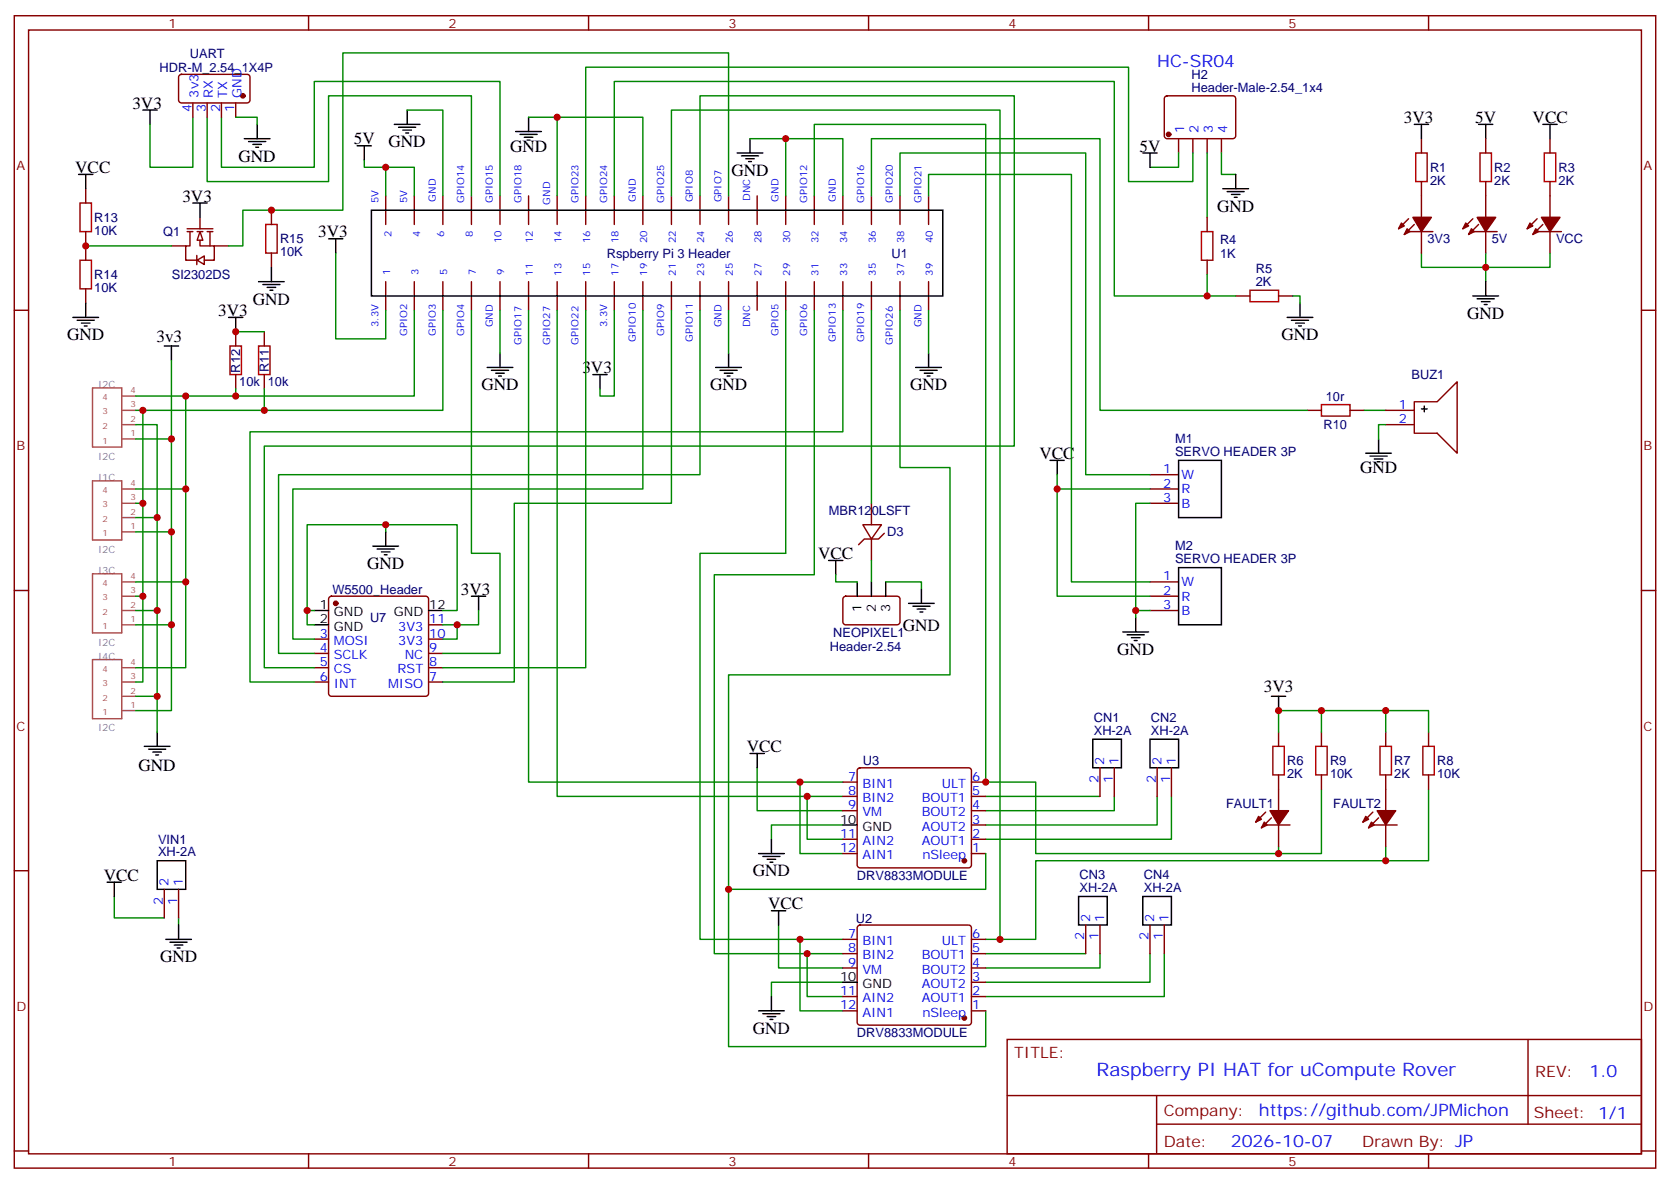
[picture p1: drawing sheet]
<svg xmlns="http://www.w3.org/2000/svg" width="412mm" height="292mm" viewBox="0 0 412 292" stroke-linecap="round" stroke-linejoin="round" font-family="sans-serif">
<g fill="none" stroke="#870000" stroke-width=".35">
<path d="M3.5 3.9h405.4v284.3h-405.4zM7.1 7.4h398.2v277.3h-398.2zM44.3 18.6l.5-.3h16.2a.71 .71 0 0 1 .7 .8v5.6a.76 .76 0 0 1-.7 .7h-16.2a.76 .76 0 0 1-.7-.7v-5.6zM76.2 3.9v3.5M145.3 3.9v3.5M214.5 3.9v3.5M283.6 3.9v3.5M352.8 3.9v3.5M47.6 25.4v3.5M51.2 25.4v3.5M54.7 25.4v3.5M58.2 25.4v3.5"/>
<path d="M287.7 23.8l.5-.2h16.2a.71 .71 0 0 1 .8 .7v9.2a.76 .76 0 0 1-.8 .7h-16.2a.76 .76 0 0 1-.7-.7v-9.2zM291 34.2v3.5M294.6 34.2v3.5M298.1 34.2v3.5M301.6 34.2v3.5M351 34.2v3.5M366.9 34.2v3.5M382.8 34.2v3.5M46.2 57.2h1.4M46.2 56.4h6.4M46.9 57.2v3.5h-1v3.5h2.8M48.7 57.2h1.4"/>
<path d="M49.4 57.2v3.5h3.5v3.5h-2.5M49.4 53.6v2.8M51.2 57.2h1.4M51.9 57.2v3.5M95.2 48.3v7.1M102.3 48.3v7.1M109.4 48.3v7.1M116.4 48.3v7.1M123.5 48.3v7.1M130.5 48.3v7.1M137.6 48.3v7.1M144.6 48.3v7.1"/>
<path d="M151.7 48.3v7.1M158.7 48.3v7.1M165.8 48.3v7.1M172.9 48.3v7.1M179.9 48.3v7.1M187 48.3v7.1M194 48.3v7.1M201.1 48.3v7.1M208.1 48.3v7.1M215.2 48.3v7.1M222.2 48.3v7.1M229.3 48.3v7.1"/>
<path d="M298.1 53.6v3.6M347.8 54l-2.4 2.4M348.2 57.2h5.6M349.2 55.4l-2.4 2.5M351 44.8v8.8M351 57.2v5.2M363.7 54l-2.5 2.4M364.1 57.2h5.6M365.1 55.4l-2.4 2.5M366.9 44.8v8.8M366.9 57.2v5.2M379.6 54l-2.5 2.4"/>
<path d="M379.9 57.2h5.7M381 55.4l-2.5 2.5M382.8 44.8v8.8M382.8 57.2v5.2M3.5 76.6h3.6M42.3 60.7h3.6M48.6 63v2.3M48.7 64.2l1.7-1.1v2.2zM52.9 60.7h3.5M95.2 69.5v7.1M102.3 69.5v7.1M109.4 69.5v7.1"/>
<path d="M116.4 69.5v7.1M123.5 69.5v7.1M130.5 69.5v7.1M137.6 69.5v7.1M144.6 69.5v7.1M151.7 69.5v7.1M158.7 69.5v7.1M165.8 69.5v7.1M172.9 69.5v7.1M179.9 69.5v7.1M187 69.5v7.1M194 69.5v7.1"/>
<path d="M201.1 69.5v7.1M208.1 69.5v7.1M215.2 69.5v7.1M222.2 69.5v7.1M229.3 69.5v7.1M298.1 64.2v3.5M305.2 73h3.5M315.7 73h3.6M405.3 76.6h3.6M58.2 81.8v3.6M58.2 92.4v3.6M65.3 81.8v3.6"/>
<path d="M65.3 92.4v3.6M349.2 99.1h5.7l4.9-4.9v17.6l-4.9-4.9h-5.7zM284 117.1h7M322.8 101.2h3.5M333.4 101.2h3.5M342.2 101.2h7M342.2 104.8h7M213.1 129.5h4.6l-2.5 3.5zM215.2 124.2v5.3M215.2 133v5.3M218.4 131.6l-1.4 1.4h-3.6l-1.4 1.4M284 120.7h7"/>
<path d="M284 124.2h7M3.5 145.7h3.6M77.6 157.7h3.5M81.4 147.3l.4-.2h23.3a.71 .71 0 0 1 .7 .7v23.3a.76 .76 0 0 1-.7 .7h-23.3a.76 .76 0 0 1-.7-.7v-23.3zM105.8 157.7h3.6M105.8 154.2h3.6M208.4 147.3l.4-.2h12.7a.71 .71 0 0 1 .7 .7v5.7a.76 .76 0 0 1-.7 .7h-12.7a.76 .76 0 0 1-.7-.7v-5.7zM284 143.6h7M284 147.1h7M284 150.6h7M405.3 145.7h3.6M77.6 161.2h3.5"/>
<path d="M77.6 164.7h3.5M77.6 168.3h3.5M105.8 161.2h3.6M105.8 164.7h3.6M105.8 168.3h3.6M208.1 196.5h3.6M208.1 193h3.6M211.9 189.6l.5-.2h26.8a.71 .71 0 0 1 .7 .7v23.3a.76 .76 0 0 1-.7 .7h-26.8a.76 .76 0 0 1-.7-.7v-23.3zM239.9 196.5h3.5M239.9 193h3.5M271.6 189.4v7.1M275.2 189.4v7.1"/>
<path d="M285.8 189.4v7.1M289.3 189.4v7.1M315.7 180.6v3.6M315.7 191.2v8.8M326.3 180.6v3.6M326.3 191.2v3.5M342.2 180.6v3.6M342.2 191.2v8.8M352.8 180.6v3.6M352.8 191.2v3.5M3.5 214.8h3.6M40.6 219.4v7.1"/>
<path d="M44.1 219.4v7.1M208.1 210.6h3.6M208.1 207.1h3.6M208.1 200h3.6M239.9 203.6h3.5M239.9 210.6h3.5M239.9 207.1h3.5M239.9 200h3.5M312.6 200.4l-2.5 2.4M312.9 203.6h5.7M314 201.8l-2.5 2.5M315.7 203.6v5.2"/>
<path d="M339 200.4l-2.5 2.4M339.4 203.6h5.6M340.4 201.8l-2.4 2.5M342.2 203.6v5.2M405.3 214.8h3.6M208.1 238.8h3.6M208.1 235.3h3.6M208.1 231.8h3.6M211.9 228.5l.5-.3h26.8a.71 .71 0 0 1 .7 .8v23.2a.76 .76 0 0 1-.7 .7h-26.8a.76 .76 0 0 1-.7-.7v-23.2zM239.9 238.8h3.5M239.9 235.3h3.5M239.9 231.8h3.5"/>
<path d="M268.1 228.2v7.1M271.6 228.2v7.1M284 228.2v7.1M287.5 228.2v7.1M208.1 249.4h3.6M208.1 245.9h3.6M239.9 249.4h3.5M239.9 245.9h3.5M239.9 242.4h3.5M248.7 256.5h156.6v28.2h-156.6zM377.3 256.5v20.9M248.7 270.3h156.5"/>
<path d="M285.6 277.4h119.6M285.6 270.3v14.1M3.5 284h3.6M76.2 284.7v3.5M145.3 284.7v3.5M214.5 284.7v3.5M283.6 284.7v3.5M352.8 284.7v3.5M405.3 284h3.6"/>
</g>
<g fill="none" stroke="#000" stroke-width=".35">
<path d="M35.3 27.2h3.5M37 27.2v3.5M60.3 34.2h6.4M61.4 34.9h4.2M62.4 35.6h2.2M63.1 36.3h.8M63.5 30.7v3.5M88.2 36h3.5M90 36v3.5M97.4 30.7h6.3M98.4 31.4h4.3M99.5 32.1h2.1"/>
<path d="M100.2 32.8h.7M100.5 27.2v3.5M127.4 32.5h6.3M128.4 33.2h4.2M129.5 33.9h2.1M130.2 34.6h.7M130.5 28.9v3.6M182 37.7h6.4M183.1 38.5h4.2M184.1 39.2h2.2M184.9 39.9h.7M185.2 34.2v3.5"/>
<path d="M282.2 37.7h3.6M284 37.7v3.6M349.2 30.7h3.6M351 30.7v3.5M365.1 30.7h3.6M366.9 30.7v3.5M381 30.7h3.5M382.8 30.7v3.5M81.1 58.9h3.6M82.9 58.9v3.5M91.7 51.9h141.1v21.1h-141.1zM302 46.6h6.3"/>
<path d="M303 47.3h4.3M304.1 48h2.1M304.8 48.7h.7M305.2 43v3.6M56.4 78.3h3.6M58.2 78.3v3.5M317.9 78.3h6.3M318.9 79h4.2M320 79.7h2.1M321 74.8v3.5M363.7 73h6.4M364.8 73.7h4.2"/>
<path d="M365.8 74.4h2.1M366.5 75.1h.7M366.9 69.5v3.5M40.6 85.4h3.5M42.3 85.4v3.5M120.3 90.7h6.3M121.4 91.4h4.2M122.4 92.1h2.1M123.1 92.8h.7M123.5 87.1v3.6M146.4 92.4h3.5M148.2 92.4v3.6"/>
<path d="M176.7 90.7h6.4M177.8 91.4h4.2M178.9 92.1h2.1M179.6 92.8h.7M179.9 87.1v3.6M226.1 90.7h6.4M227.2 91.4h4.2M228.2 92.1h2.2M229 92.8h.7M229.3 87.1v3.6M320.7 80.4h.7M259.3 113.6h3.5"/>
<path d="M261.1 113.6v3.5M291 113.6h10.6v14.1h-10.6zM337.3 111.8h6.3M338.3 112.5h4.2M339.4 113.2h2.1M340.1 113.9h.7M340.4 108.3v3.5M351 100.9h1.4M351.7 100.2v1.4M92.1 134.8h6.3M93.1 135.5h4.3M94.2 136.2h2.1"/>
<path d="M94.9 136.9h.7M95.2 131.2v3.6M204.6 138.3h3.5M206.4 138.3v3.5M77.6 150.6h3.5M77.6 154.2h3.5M105.8 150.6h3.6M116.4 147.1h3.5M118.2 147.1v3.5M211.7 143.6v3.5M215.2 143.6v3.5M218.7 143.6v3.5"/>
<path d="M224.4 148.9h6.3M225.4 149.6h4.3M226.5 150.3h2.1M227.2 151h.7M227.5 145.3v3.6M277.3 155.9h6.3M278.3 156.6h4.3M279.4 157.3h2.1M280.1 158h.7M280.5 152.4v3.5M291 140.1h10.6v14.1h-10.6zM314 171.8h3.5"/>
<path d="M315.7 171.8v3.5M35.6 184.2h6.4M36.7 184.9h4.2M37.7 185.6h2.2M38.5 186.3h.7M38.8 180.6v3.6M185.2 185.9h3.5M187 185.9v3.5M269.9 182.4h7v7h-7zM284 182.4h7v7h-7zM26.5 217.7h3.5M28.2 217.7v3.5"/>
<path d="M38.8 212.4h7.1v7h-7.1zM187.3 210.6h6.4M188.4 211.3h4.2M189.4 212h2.2M190.1 212.7h.8M190.5 207.1v3.5M208.1 203.6h3.6M40.9 231.8h6.4M42 232.5h4.2M43 233.2h2.2M43.7 233.9h.7M44.1 228.2v3.6"/>
<path d="M190.5 224.7h3.5M192.3 224.7v3.5M266.3 221.2h7.1v7h-7.1zM282.2 221.2h7.1v7h-7.1zM187.3 249.4h6.4M188.4 250.1h4.2M189.4 250.8h2.2M190.1 251.5h.8M190.5 245.9v3.5M208.1 242.4h3.6"/>
</g>
<g fill="none" stroke="#008700" stroke-width=".35">
<path d="M47.6 28.9v12.4h-10.6v-10.6M51.2 28.9v15.9h29.9v-21.2h35.3v24.7M54.7 28.9v12.4h22.9v-21.2h45.9v28.2M58.2 28.9h5.3v1.8M90 39.5v1.8h12.3v7M100.5 27.2h8.9v21.1M130.5 28.9h7.1M185.2 34.2h8.8v14.1M194 34.2h14.1v14.1M291 37.7v3.6h-7M294.6 37.7v7.1h-15.9v-28.2h-134.1v31.7M298.1 37.7v15.9"/>
<path d="M301.6 37.7v5.3h3.6M95.2 41.3v7M137.6 48.3v-19.4h21.1v19.4M151.7 48.3v-28.2h123.5v52.9h30M165.8 48.3v-21.1h81.1v204.6M172.9 48.3v-24.7h77.6v86.5h-185.2v54.6h12.3M201.1 48.3v-17.6h42.3v162.3h12.4v17.6h70.5v-15.9M215.2 48.3v-14.1h56.4v67h51.2M222.2 48.3v-10.6h45.9v79.4h15.9M229.3 48.3v-5.3h35.3v100.6h19.4M82.9 62.4v21.2h12.3v-7M102.3 76.6v21.1h-68.8"/>
<path d="M109.4 76.6v24.6h-75.9M116.4 76.6v59.9h7.1v24.7h-14.1M123.5 76.6v10.5M130.5 76.6v116.4h67.1M137.6 76.6v119.9h61.7M144.6 76.6v88.1h-35.2M151.7 76.6v21.1h-3.5v-1.7M158.7 76.6v44.1h-86.4v37h5.3M165.8 76.6v47.6h-38.8v44.1h-17.6M172.9 76.6v40.5h-104.1v44.1h8.8M179.9 76.6v10.5M194 76.6v59.9h-21.1v95.3h24.7"/>
<path d="M201.1 76.6v65.2h-24.7v93.5h22.9M208.1 76.6v29.9h-146.4v61.8h15.9M215.2 76.6v47.6M222.2 76.6v38.8h12.4v51.1h-54.7v91.7h63.5v-8.8M229.3 76.6v10.5M298.1 67.7v5.3M319.3 73h1.7v1.8M351 62.4v3.6h31.8v-3.6M366.9 62.4v7.1M42.3 88.9v19.4h-8.8M45.9 97.7v23h-12.4M58.2 96v1.7"/>
<path d="M58.2 81.8h7.1M65.3 96v5.2M33.5 104.8h5.3v75.8M35.3 101.2v23h-1.8M42.3 108.3v22.9h-8.8M261.1 117.1v3.6h22.9M336.9 101.2h5.3M342.2 104.8h-1.8v3.5M33.5 127.7h5.3M35.3 124.2v22.9h-1.8M42.3 131.2v23h-8.8M45.9 120.7v22.9h-12.4"/>
<path d="M95.2 129.5v1.7M215.2 138.3v5.3M261.1 120.7v26.4h22.9M284 124.2h-3.5v28.2M33.5 150.6h5.3M35.3 147.1v21.2h-1.8M42.3 154.2v21.1h-8.8M45.9 143.6v21.1h-12.4M75.8 150.6h1.8M109.4 150.6h3.5v-21.1h-37.1v24.7h1.8M112.9 154.2v3.5h-3.5M118.2 150.6v3.6h-8.8"/>
<path d="M206.4 141.8v1.8h5.3M218.7 143.6h8.8v1.7M280.5 150.6h3.5M33.5 171.8h5.3M326.3 175.3v5.3M342.2 175.3v5.3M187 189.4v10.6h21.1M208.1 196.5h-8.8v10.6h8.8M208.1 193h-10.5v17.6h10.5M243.4 196.5h28.2M275.2 196.5v3.5h-31.8M285.8 196.5v7.1h-42.4"/>
<path d="M289.3 196.5v10.6h-45.9M315.7 180.6v-5.3h37.1v5.3M352.8 194.7v17.7h-97v19.4h-12.4M208.1 203.6h-17.6v3.5M243.4 210.6v8.8h-63.5M315.7 208.8v1.8M342.2 208.8v3.6M28.2 221.2v5.3h12.4M44.1 226.5v1.7M192.3 228.2v10.6h15.8M208.1 235.3h-8.8v10.6h8.8M208.1 231.8h-10.5v17.6h10.5"/>
<path d="M243.4 235.3h24.7M271.6 235.3v3.5h-28.2M284 235.3v7.1h-40.6M287.5 235.3v10.6h-44.1M208.1 242.4h-17.6v3.5"/>
</g>
<path d="M349.6 37.7h2.8v7.1h-2.8zM365.5 37.7h2.8v7.1h-2.8zM381.4 37.7h2.8v7.1h-2.8zM296.7 57.2h2.8v7h-2.8zM308.7 71.6h7v2.8h-7zM56.8 85.4h2.8v7h-2.8zM63.9 85.4h2.8v7h-2.8zM326.3 99.8h7.1v2.9h-7.1zM314.3 184.2h2.8v7h-2.8zM324.9 184.2h2.8v7h-2.8zM340.8 184.2h2.8v7h-2.8zM351.4 184.2h2.8v7h-2.8z" fill="none" stroke="#a10000" stroke-width=".35"/>
<g fill="#870000" stroke="#870000" stroke-width=".35">
<path d="M346.1 55l.7 .7-1.4 .7z"/>
<path d="M347.5 56.4l.7 .8-1.4 .7z"/>
<path d="M348.9 53.6h4.6l-2.5 3.6z"/>
<path d="M361.9 55l.8 .7-1.5 .7z"/>
<path d="M363.4 56.4l.7 .8-1.4 .7z"/>
<path d="M364.8 53.6h4.6l-2.5 3.6z"/>
<path d="M337.3 201.4l.7 .7-1.5 .7z"/>
<path d="M338.7 202.8l.7 .8-1.4 .7z"/>
<path d="M340.1 200h4.6l-2.5 3.6z"/>
<path d="M310.8 201.4l.7 .7-1.4 .7z"/>
<path d="M312.2 202.8l.7 .8-1.4 .7z"/>
<path d="M313.6 200h4.6l-2.5 3.6z"/>
<path d="M377.8 55l.7 .7-1.4 .7z"/>
<path d="M379.2 56.4l.7 .8-1.4 .7z"/>
<path d="M380.6 53.6h4.6l-2.4 3.6z"/>
<circle cx="238.1" cy="251.2" r=".53"/>
<circle cx="238.1" cy="212.4" r=".53"/>
<circle cx="288.6" cy="33.2" r=".53"/>
<circle cx="82.9" cy="148.9" r=".53"/>
<circle cx="60" cy="23.6" r=".53"/>
</g>
<g fill="none" stroke="#a64a4a" stroke-width=".35">
<path d="M22.8 95.7h7.3v14.6h-7.3zM30 97.7h3.5M22.8 118.6h7.3v14.6h-7.3zM30 108.3h3.5M30 104.8h3.5M30 101.2h3.5M30 131.2h3.5M30 127.7h3.5M30 124.2h3.5M30 120.7h3.5M22.8 141.6h7.3v14.6h-7.3zM30 154.2h3.5"/>
<path d="M30 150.6h3.5M30 147.1h3.5M30 143.6h3.5M22.8 162.7h7.3v14.6h-7.3zM30 175.3h3.5M30 171.8h3.5M30 168.3h3.5M30 164.7h3.5"/>
</g>
<path d="M49.4 57.2l.7 2.1h-1.4z" fill="#fff" stroke="#870000" stroke-width=".35"/>
<g fill="none" stroke="#000" stroke-width=".35">
<path d="M19.4 43h3.5M21.2 43v3.6M47.6 50.1h3.6M49.4 50.1v3.5M18 78.3h6.3M19 79h4.3M20.1 79.7h2.1M21.2 74.8v3.5M63.9 69.5h6.3M64.9 70.2h4.2M66 70.9h2.1M66.7 71.6h.7"/>
<path d="M67 66v3.5M20.8 80.4h.7"/>
</g>
<path d="M19.8 50.1h2.8v7.1h-2.8zM65.6 55.4h2.8v7h-2.8zM19.8 64.2h2.8v7.1h-2.8z" fill="none" stroke="#a10000" stroke-width=".35"/>
<path d="M21.2 46.6v3.5M21.2 57.2v7M67 51.9v3.5M21.2 71.3v3.5M67 62.4v3.6" fill="none" stroke="#870000" stroke-width=".35"/>
<path d="M179.9 48.3v-35.2h-95.2v38.8h-24.7v8.8h-3.6M21.2 60.7h21.1" fill="none" stroke="#008700" stroke-width=".35"/>
<g fill="#c00">
<circle cx="95.3" cy="41.3" r=".88"/>
<circle cx="315.7" cy="210.6" r=".88"/>
<circle cx="342.2" cy="212.4" r=".88"/>
<circle cx="199.3" cy="235.3" r=".88"/>
<circle cx="197.6" cy="231.8" r=".88"/>
<circle cx="199.3" cy="196.5" r=".88"/>
<circle cx="197.6" cy="193" r=".88"/>
<circle cx="326.3" cy="175.3" r=".88"/>
<circle cx="342.2" cy="175.3" r=".88"/>
<circle cx="315.7" cy="175.3" r=".88"/>
<circle cx="45.9" cy="97.7" r=".88"/>
<circle cx="45.9" cy="120.6" r=".88"/>
<circle cx="42.3" cy="108.3" r=".88"/>
<circle cx="38.8" cy="150.6" r=".88"/>
<circle cx="42.3" cy="131.2" r=".88"/>
<circle cx="38.8" cy="127.7" r=".88"/>
<circle cx="35.3" cy="101.2" r=".88"/>
<circle cx="35.3" cy="124.2" r=".88"/>
<circle cx="58.2" cy="97.7" r=".88"/>
<circle cx="65.3" cy="101.2" r=".88"/>
<circle cx="366.9" cy="66" r=".88"/>
<circle cx="179.9" cy="219.4" r=".88"/>
<circle cx="112.9" cy="154.2" r=".88"/>
<circle cx="75.8" cy="150.6" r=".88"/>
<circle cx="95.3" cy="129.5" r=".88"/>
<circle cx="243.4" cy="193" r=".88"/>
<circle cx="246.9" cy="231.8" r=".88"/>
<circle cx="261.1" cy="120.6" r=".88"/>
<circle cx="280.5" cy="150.6" r=".88"/>
<circle cx="298.1" cy="73" r=".88"/>
<circle cx="38.8" cy="171.8" r=".88"/>
<circle cx="42.3" cy="154.2" r=".88"/>
<circle cx="35.3" cy="147.1" r=".88"/>
<circle cx="45.9" cy="143.6" r=".88"/>
<circle cx="194" cy="34.2" r=".88"/>
<circle cx="21.2" cy="60.7" r=".88"/>
<circle cx="67" cy="51.9" r=".88"/>
<circle cx="58.2" cy="81.8" r=".88"/>
<circle cx="137.6" cy="28.9" r=".88"/>
</g>
<text font-size="4.6" fill="#00f" x="270.8" y="265.5">Raspberry PI HAT for uCompute Rover</text>
<g font-size="4.2" fill="#00f">
<text x="285.8" y="16.6">HC-SR04</text>
<text x="392.5" y="265.7">1.0</text>
<text x="310.9" y="275.3">https://github.com/JPMichon</text>
<text x="304" y="283.1">2026-10-07</text>
</g>
<g font-size="4.2">
<text x="32.7" y="26.8">3V3</text>
<text x="87.4" y="35.6">5V</text>
<text x="346.7" y="30.3">3V3</text>
<text x="364.3" y="30.3">5V</text>
<text x="378.5" y="30.4">VCC</text>
<text x="58.9" y="39.9">GND</text>
<text x="96" y="36.3">GND</text>
<text x="125.9" y="37.4">GND</text>
<text x="281.4" y="37.4">5V</text>
<text x="18.6" y="42.7">VCC</text>
<text x="180.6" y="43.4">GND</text>
<text x="45" y="49.7">3V3</text>
<text x="300.6" y="52.2">GND</text>
<text x="78.6" y="58.6">3V3</text>
<text x="53.9" y="78">3V3</text>
<text x="62.4" y="75.1">GND</text>
<text x="16.6" y="84">GND</text>
<text x="316.4" y="84">GND</text>
<text x="362.3" y="78.7">GND</text>
<text x="38.6" y="84.3">3v3</text>
<text x="143.8" y="92.1">3V3</text>
<text x="118.9" y="96.3">GND</text>
<text x="175.3" y="96.3">GND</text>
<text x="224.7" y="96.3">GND</text>
<text x="256.7" y="113.2">VCC</text>
<text x="335.8" y="116.8">GND</text>
<text x="202" y="137.9">VCC</text>
<text x="90.7" y="140.4">GND</text>
<text x="113.8" y="146.8">3V3</text>
<text x="223" y="155.6">GND</text>
<text x="275.9" y="161.6">GND</text>
<text x="312.1" y="170.7">3V3</text>
<text x="184.4" y="185.6">VCC</text>
<text x="34.2" y="190.2">GND</text>
<text x="25.6" y="217.3">VCC</text>
<text x="185.9" y="216.3">GND</text>
<text x="189.7" y="224.4">VCC</text>
<text x="39.5" y="237.4">GND</text>
<text x="185.9" y="255.1">GND</text>
</g>
<g font-size="3.9" fill="#800">
<text x="250.5" y="261.1">TITLE:</text>
<text x="379.1" y="265.7">REV:</text>
<text x="287.4" y="275.3">Company:</text>
<text x="378.7" y="275.9">Sheet: 1/1</text>
<text x="287.4" y="282.9">Date:</text>
<text x="336.4" y="283">Drawn By: JP</text>
</g>
<g font-size="3.2" fill="#800">
<text x="41.6" y="6.9">1</text>
<text x="110.8" y="6.9">2</text>
<text x="179.9" y="6.9">3</text>
<text x="249.1" y="6.9">4</text>
<text x="318.2" y="6.9">5</text>
<text x="4.1" y="42">A</text>
<text x="405.9" y="42">A</text>
<text x="4.1" y="111.1">B</text>
<text x="405.9" y="111.1">B</text>
<text x="4.1" y="180.3">C</text>
<text x="405.9" y="180.3">C</text>
<text x="4.1" y="249.4">D</text>
<text x="405.9" y="249.4">D</text>
<text x="41.6" y="287.7">1</text>
<text x="110.8" y="287.7">2</text>
<text x="179.9" y="287.7">3</text>
<text x="249.1" y="287.7">4</text>
<text x="318.2" y="287.7">5</text>
</g>
<g font-size="3.2" fill="#000080">
<text x="39.4" y="17.7">HDR-M_2.54_1X4P</text>
<text x="46.9" y="14.2">UART</text>
<text x="294.2" y="22.6">Header-Male-2.54_1x4</text>
<text x="294.2" y="19.4">H2</text>
<text x="353.1" y="45.6">2K</text>
<text x="353.1" y="42.4">R1</text>
<text x="369" y="45.6">2K</text>
<text x="369" y="42.4">R2</text>
<text x="384.9" y="45.6">2K</text>
<text x="384.9" y="42.4">R3</text>
<text x="23.3" y="57.9">10K</text>
<text x="23.3" y="54.8">R13</text>
<text x="40.3" y="58.3">Q1</text>
<text x="69.1" y="63.2">10K</text>
<text x="69.1" y="60">R15</text>
<text x="149.9" y="63.6">Rspberry Pi 3 Header</text>
<text x="220.1" y="63.6">U1</text>
<text x="301.3" y="60.1">R4</text>
<text x="301.3" y="63.6">1K</text>
<text x="352.5" y="60.1">3V3</text>
<text x="368.4" y="60.1">5V</text>
<text x="384.3" y="60.1">VCC</text>
<text x="23.3" y="68.9">R14</text>
<text x="42.4" y="68.9">SI2302DS</text>
<text x="310.1" y="70.6">2K</text>
<text x="310.1" y="67.4">R5</text>
<text x="23.3" y="72">10K</text>
<text x="59.1" y="95.3">10k</text>
<text x="59.3" y="91.9" transform="rotate(-90 59.3 91.9)">R12</text>
<text x="66.1" y="95.3">10k</text>
<text x="66.4" y="91.8" transform="rotate(-90 66.4 91.8)">R11</text>
<text x="348.6" y="93.6">BUZ1</text>
<text x="327.4" y="98.9">10r</text>
<text x="326.8" y="105.9">R10</text>
<text x="290.2" y="112.5">SERVO HEADER 3P</text>
<text x="290.2" y="109.4">M1</text>
<text x="204.7" y="127.1">MBR120LSFT</text>
<text x="219.1" y="132.4">D3</text>
<text x="290.2" y="135.8">M2</text>
<text x="290.2" y="139">SERVO HEADER 3P</text>
<text x="82.1" y="146.5">W5500_Header</text>
<text x="91.4" y="153.6">U7</text>
<text x="204.9" y="160.6">Header-2.54</text>
<text x="205.8" y="157.1">NEOPIXEL1</text>
<text x="270.1" y="178.2">CN1</text>
<text x="284.2" y="178.2">CN2</text>
<text x="270.1" y="181.3">XH-2A</text>
<text x="284.2" y="181.3">XH-2A</text>
<text x="213.1" y="188.9">U3</text>
<text x="317.9" y="192">2K</text>
<text x="317.9" y="188.8">R6</text>
<text x="328.4" y="192">10K</text>
<text x="328.4" y="188.8">R9</text>
<text x="344.3" y="192">2K</text>
<text x="344.3" y="188.8">R7</text>
<text x="354.9" y="192">10K</text>
<text x="354.9" y="188.8">R8</text>
<text x="302.8" y="199.4">FAULT1</text>
<text x="329.2" y="199.4">FAULT2</text>
<text x="39" y="208.1">VIN1</text>
<text x="39" y="211.3">XH-2A</text>
<text x="211.6" y="217.1">DRV8833MODULE</text>
<text x="266.6" y="220.1">XH-2A</text>
<text x="266.6" y="217">CN3</text>
<text x="282.5" y="220.1">XH-2A</text>
<text x="282.5" y="217">CN4</text>
<text x="211.3" y="227.7">U2</text>
<text x="211.6" y="255.9">DRV8833MODULE</text>
</g>
<g font-size="3.2" fill="#00f">
<text x="47.3" y="27.6" transform="rotate(-90 47.3 27.6)">4</text>
<text x="49" y="24.1" transform="rotate(-90 49 24.1)">3v3</text>
<text x="50.8" y="27.6" transform="rotate(-90 50.8 27.6)">3</text>
<text x="52.6" y="24.1" transform="rotate(-90 52.6 24.1)">RX</text>
<text x="54.3" y="27.6" transform="rotate(-90 54.3 27.6)">2</text>
<text x="56.1" y="24.1" transform="rotate(-90 56.1 24.1)">TX</text>
<text x="57.9" y="27.6" transform="rotate(-90 57.9 27.6)">1</text>
<text x="59.6" y="24.1" transform="rotate(-90 59.6 24.1)">GND</text>
<text x="292.5" y="32.9" transform="rotate(-90 292.5 32.9)">1</text>
<text x="296" y="32.9" transform="rotate(-90 296 32.9)">2</text>
<text x="299.5" y="32.9" transform="rotate(-90 299.5 32.9)">3</text>
<text x="303" y="32.9" transform="rotate(-90 303 32.9)">4</text>
<text x="345.5" y="100.9">1</text>
<text x="345.5" y="104.4">2</text>
<text x="287.3" y="116.8">1</text>
<text x="291.7" y="118.2">W</text>
<text x="287.3" y="120.3">2</text>
<text x="287.3" y="123.8">3</text>
<text x="291.7" y="121.7">R</text>
<text x="291.7" y="125.2">B</text>
<text x="287.3" y="143.2">1</text>
<text x="287.3" y="146.8">2</text>
<text x="291.7" y="144.6">W</text>
<text x="291.7" y="148.2">R</text>
<text x="98.3" y="155.6">3V3</text>
<text x="106" y="153.8">11</text>
<text x="287.3" y="150.3">3</text>
<text x="291.7" y="151.7">B</text>
<text x="78.9" y="157.3">3</text>
<text x="78.9" y="160.9">4</text>
<text x="82.4" y="159.1">MOSI</text>
<text x="98.3" y="159.1">3V3</text>
<text x="106" y="160.9">9</text>
<text x="106" y="157.3">10</text>
<text x="78.9" y="164.4">5</text>
<text x="78.9" y="167.9">6</text>
<text x="82.4" y="162.6">SCLK</text>
<text x="82.4" y="166.2">CS</text>
<text x="98.2" y="166.2">RST</text>
<text x="99.9" y="162.6">NC</text>
<text x="106" y="167.9">7</text>
<text x="106" y="164.4">8</text>
<text x="82.4" y="169.7">INT</text>
<text x="95.9" y="169.7">MISO</text>
<text x="272.7" y="188.7" transform="rotate(-90 272.7 188.7)">2</text>
<text x="276.2" y="188.7" transform="rotate(-90 276.2 188.7)">1</text>
<text x="286.8" y="188.7" transform="rotate(-90 286.8 188.7)">2</text>
<text x="290.3" y="188.7" transform="rotate(-90 290.3 188.7)">1</text>
<text x="209.5" y="192.6">7</text>
<text x="209.5" y="196.1">8</text>
<text x="213" y="194.4">BIN1</text>
<text x="213" y="197.9">BIN2</text>
<text x="227.6" y="197.9">BOUT1</text>
<text x="232.5" y="194.4">ULT</text>
<text x="240.1" y="196.1">5</text>
<text x="240.1" y="192.6">6</text>
<text x="271.3" y="193.2" transform="rotate(-90 271.3 193.2)">2</text>
<text x="274.8" y="193.2" transform="rotate(-90 274.8 193.2)">1</text>
<text x="285.4" y="193.2" transform="rotate(-90 285.4 193.2)">2</text>
<text x="288.9" y="193.2" transform="rotate(-90 288.9 193.2)">1</text>
<text x="209.5" y="199.7">9</text>
<text x="213" y="201.4">VM</text>
<text x="227.6" y="201.4">BOUT2</text>
<text x="240.1" y="203.2">3</text>
<text x="240.1" y="199.7">4</text>
<text x="207.5" y="206.7">11</text>
<text x="213" y="208.5">AIN2</text>
<text x="227.6" y="208.5">AOUT1</text>
<text x="227.6" y="205">AOUT2</text>
<text x="240.1" y="206.7">2</text>
<text x="207.5" y="210.3">12</text>
<text x="213" y="212">AIN1</text>
<text x="227.8" y="212">nSleep</text>
<text x="240.1" y="210.3">1</text>
<text x="41.6" y="218.7" transform="rotate(-90 41.6 218.7)">2</text>
<text x="45.2" y="218.7" transform="rotate(-90 45.2 218.7)">1</text>
<text x="40.2" y="223.2" transform="rotate(-90 40.2 223.2)">2</text>
<text x="43.7" y="223.2" transform="rotate(-90 43.7 223.2)">1</text>
<text x="269.2" y="227.5" transform="rotate(-90 269.2 227.5)">2</text>
<text x="272.7" y="227.5" transform="rotate(-90 272.7 227.5)">1</text>
<text x="285" y="227.5" transform="rotate(-90 285 227.5)">2</text>
<text x="288.6" y="227.5" transform="rotate(-90 288.6 227.5)">1</text>
<text x="209.5" y="231.4">7</text>
<text x="213" y="233.2">BIN1</text>
<text x="232.5" y="233.2">ULT</text>
<text x="240.1" y="231.4">6</text>
<text x="267.8" y="232" transform="rotate(-90 267.8 232)">2</text>
<text x="271.3" y="232" transform="rotate(-90 271.3 232)">1</text>
<text x="283.6" y="232" transform="rotate(-90 283.6 232)">2</text>
<text x="287.2" y="232" transform="rotate(-90 287.2 232)">1</text>
<text x="209.5" y="235">8</text>
<text x="209.5" y="238.5">9</text>
<text x="213" y="236.7">BIN2</text>
<text x="227.6" y="236.7">BOUT1</text>
<text x="240.1" y="238.5">4</text>
<text x="240.1" y="235">5</text>
<text x="207.5" y="245.5">11</text>
<text x="213" y="240.2">VM</text>
<text x="227.6" y="240.2">BOUT2</text>
<text x="227.6" y="243.8">AOUT2</text>
<text x="240.1" y="245.5">2</text>
<text x="240.1" y="242">3</text>
<text x="207.5" y="249.1">12</text>
<text x="213" y="247.3">AIN2</text>
<text x="213" y="250.8">AIN1</text>
<text x="227.6" y="247.3">AOUT1</text>
<text x="227.8" y="250.8">nSleep</text>
<text x="240.1" y="249.1">1</text>
</g>
<g font-size="3.2">
<text x="78.9" y="150.3">1</text>
<text x="78.9" y="153.8">2</text>
<text x="82.4" y="152">GND</text>
<text x="82.4" y="155.6">GND</text>
<text x="97.2" y="152">GND</text>
<text x="106" y="150.3">12</text>
<text x="212.7" y="150.9" transform="rotate(-90 212.7 150.9)">1</text>
<text x="216.3" y="150.9" transform="rotate(-90 216.3 150.9)">2</text>
<text x="219.8" y="150.9" transform="rotate(-90 219.8 150.9)">3</text>
<text x="207.5" y="203.2">10</text>
<text x="213" y="205">GND</text>
<text x="207.5" y="242">10</text>
<text x="213" y="243.8">GND</text>
</g>
<g font-size="2.5" fill="#00f">
<text x="93.5" y="50.2" transform="rotate(-90 93.5 50.2)">5V</text>
<text x="100.5" y="50.2" transform="rotate(-90 100.5 50.2)">5V</text>
<text x="107.6" y="49.8" transform="rotate(-90 107.6 49.8)">GND</text>
<text x="114.7" y="50.1" transform="rotate(-90 114.7 50.1)">GPIO14</text>
<text x="121.7" y="50.1" transform="rotate(-90 121.7 50.1)">GPIO15</text>
<text x="128.8" y="50.1" transform="rotate(-90 128.8 50.1)">GPIO18</text>
<text x="135.8" y="50.5" transform="rotate(-90 135.8 50.5)">GND</text>
<text x="142.9" y="50.1" transform="rotate(-90 142.9 50.1)">GPIO23</text>
<text x="149.9" y="50.1" transform="rotate(-90 149.9 50.1)">GPIO24</text>
<text x="157" y="49.8" transform="rotate(-90 157 49.8)">GND</text>
<text x="164" y="50.1" transform="rotate(-90 164 50.1)">GPIO25</text>
<text x="171.1" y="49.9" transform="rotate(-90 171.1 49.9)">GPIO8</text>
<text x="178.2" y="49.9" transform="rotate(-90 178.2 49.9)">GPIO7</text>
<text x="185.2" y="49.6" transform="rotate(-90 185.2 49.6)">DNC</text>
<text x="192.3" y="49.8" transform="rotate(-90 192.3 49.8)">GND</text>
<text x="199.3" y="50.1" transform="rotate(-90 199.3 50.1)">GPIO12</text>
<text x="206.4" y="49.8" transform="rotate(-90 206.4 49.8)">GND</text>
<text x="213.4" y="50.1" transform="rotate(-90 213.4 50.1)">GPIO16</text>
<text x="220.5" y="50.1" transform="rotate(-90 220.5 50.1)">GPIO20</text>
<text x="227.5" y="50.1" transform="rotate(-90 227.5 50.1)">GPIO21</text>
<text x="96.7" y="58.6" transform="rotate(-90 96.7 58.6)">2</text>
<text x="103.7" y="58.6" transform="rotate(-90 103.7 58.6)">4</text>
<text x="109.7" y="58.6" transform="rotate(-90 109.7 58.6)">6</text>
<text x="116.8" y="58.6" transform="rotate(-90 116.8 58.6)">8</text>
<text x="123.8" y="60" transform="rotate(-90 123.8 60)">10</text>
<text x="131.6" y="60" transform="rotate(-90 131.6 60)">12</text>
<text x="138.6" y="60" transform="rotate(-90 138.6 60)">14</text>
<text x="145.7" y="60" transform="rotate(-90 145.7 60)">16</text>
<text x="152.8" y="60" transform="rotate(-90 152.8 60)">18</text>
<text x="159.8" y="60" transform="rotate(-90 159.8 60)">20</text>
<text x="166.9" y="60" transform="rotate(-90 166.9 60)">22</text>
<text x="173.9" y="60" transform="rotate(-90 173.9 60)">24</text>
<text x="181" y="60" transform="rotate(-90 181 60)">26</text>
<text x="188" y="60" transform="rotate(-90 188 60)">28</text>
<text x="195.1" y="60" transform="rotate(-90 195.1 60)">30</text>
<text x="202.1" y="60" transform="rotate(-90 202.1 60)">32</text>
<text x="209.2" y="60" transform="rotate(-90 209.2 60)">34</text>
<text x="216.3" y="60" transform="rotate(-90 216.3 60)">36</text>
<text x="223.3" y="60" transform="rotate(-90 223.3 60)">38</text>
<text x="230.4" y="60" transform="rotate(-90 230.4 60)">40</text>
<text x="96.3" y="67.9" transform="rotate(-90 96.3 67.9)">1</text>
<text x="103.4" y="67.9" transform="rotate(-90 103.4 67.9)">3</text>
<text x="110.4" y="67.9" transform="rotate(-90 110.4 67.9)">5</text>
<text x="117.5" y="67.9" transform="rotate(-90 117.5 67.9)">7</text>
<text x="124.5" y="67.9" transform="rotate(-90 124.5 67.9)">9</text>
<text x="131.6" y="68" transform="rotate(-90 131.6 68)">11</text>
<text x="138.6" y="68" transform="rotate(-90 138.6 68)">13</text>
<text x="145.7" y="68" transform="rotate(-90 145.7 68)">15</text>
<text x="152.8" y="68" transform="rotate(-90 152.8 68)">17</text>
<text x="159.8" y="68" transform="rotate(-90 159.8 68)">19</text>
<text x="166.9" y="68" transform="rotate(-90 166.9 68)">21</text>
<text x="173.9" y="68" transform="rotate(-90 173.9 68)">23</text>
<text x="181" y="68" transform="rotate(-90 181 68)">25</text>
<text x="188" y="68" transform="rotate(-90 188 68)">27</text>
<text x="195.1" y="68" transform="rotate(-90 195.1 68)">29</text>
<text x="202.1" y="68" transform="rotate(-90 202.1 68)">31</text>
<text x="209.2" y="68" transform="rotate(-90 209.2 68)">33</text>
<text x="216.3" y="68" transform="rotate(-90 216.3 68)">35</text>
<text x="223.3" y="68" transform="rotate(-90 223.3 68)">37</text>
<text x="230.4" y="68" transform="rotate(-90 230.4 68)">39</text>
<text x="93.5" y="80.8" transform="rotate(-90 93.5 80.8)">3.3V</text>
<text x="100.5" y="82.9" transform="rotate(-90 100.5 82.9)">GPIO2</text>
<text x="107.6" y="82.9" transform="rotate(-90 107.6 82.9)">GPIO3</text>
<text x="114.7" y="82.9" transform="rotate(-90 114.7 82.9)">GPIO4</text>
<text x="121.7" y="80.8" transform="rotate(-90 121.7 80.8)">GND</text>
<text x="149.9" y="80.8" transform="rotate(-90 149.9 80.8)">3.3V</text>
<text x="164" y="82.9" transform="rotate(-90 164 82.9)">GPIO9</text>
<text x="178.2" y="80.8" transform="rotate(-90 178.2 80.8)">GND</text>
<text x="185.2" y="80.8" transform="rotate(-90 185.2 80.8)">DNC</text>
<text x="192.3" y="82.9" transform="rotate(-90 192.3 82.9)">GPIO5</text>
<text x="199.3" y="82.9" transform="rotate(-90 199.3 82.9)">GPIO6</text>
<text x="227.5" y="80.8" transform="rotate(-90 227.5 80.8)">GND</text>
<text x="128.8" y="85" transform="rotate(-90 128.8 85)">GPIO17</text>
<text x="135.8" y="85" transform="rotate(-90 135.8 85)">GPIO27</text>
<text x="142.9" y="85" transform="rotate(-90 142.9 85)">GPIO22</text>
<text x="157" y="84.3" transform="rotate(-90 157 84.3)">GPIO10</text>
<text x="171.1" y="84.3" transform="rotate(-90 171.1 84.3)">GPIO11</text>
<text x="206.4" y="84.3" transform="rotate(-90 206.4 84.3)">GPIO13</text>
<text x="213.4" y="84.3" transform="rotate(-90 213.4 84.3)">GPIO19</text>
<text x="220.5" y="85" transform="rotate(-90 220.5 85)">GPIO26</text>
</g>
<g font-size="2.5" fill="#838383">
<text x="24.2" y="95.8">I2C</text>
<text x="24.2" y="113.4">I2C</text>
<text x="24.2" y="118.7">I1C</text>
<text x="24.2" y="136.3">I2C</text>
<text x="24.2" y="141.6">I3C</text>
<text x="24.2" y="159.3">I2C</text>
<text x="24.2" y="162.8">I4C</text>
<text x="24.2" y="180.4">I2C</text>
</g>
<g font-size="2.1" fill="#a54b4b">
<text x="25.3" y="98.7">4</text>
<text x="32.2" y="100.5">3</text>
<text x="32.2" y="96.9">4</text>
<text x="25.3" y="105.8">2</text>
<text x="25.3" y="102.3">3</text>
<text x="32.2" y="107.7">1</text>
<text x="32.2" y="104.1">2</text>
<text x="25.3" y="109.4">1</text>
<text x="32.2" y="119.9">4</text>
<text x="25.3" y="125.2">3</text>
<text x="25.3" y="121.6">4</text>
<text x="32.2" y="123.5">3</text>
<text x="25.3" y="128.8">2</text>
<text x="32.2" y="130.6">1</text>
<text x="32.2" y="127">2</text>
<text x="25.3" y="132.4">1</text>
<text x="32.2" y="142.8">4</text>
<text x="25.3" y="148.1">3</text>
<text x="25.3" y="144.5">4</text>
<text x="32.2" y="150">2</text>
<text x="32.2" y="146.4">3</text>
<text x="25.3" y="155.3">1</text>
<text x="25.3" y="151.7">2</text>
<text x="32.2" y="153.6">1</text>
<text x="25.3" y="165.7">4</text>
<text x="32.2" y="167.6">3</text>
<text x="32.2" y="164">4</text>
<text x="25.3" y="172.9">2</text>
<text x="25.3" y="169.3">3</text>
<text x="32.2" y="171.1">2</text>
<text x="25.3" y="176.5">1</text>
<text x="32.2" y="174.7">1</text>
</g>
</svg>
